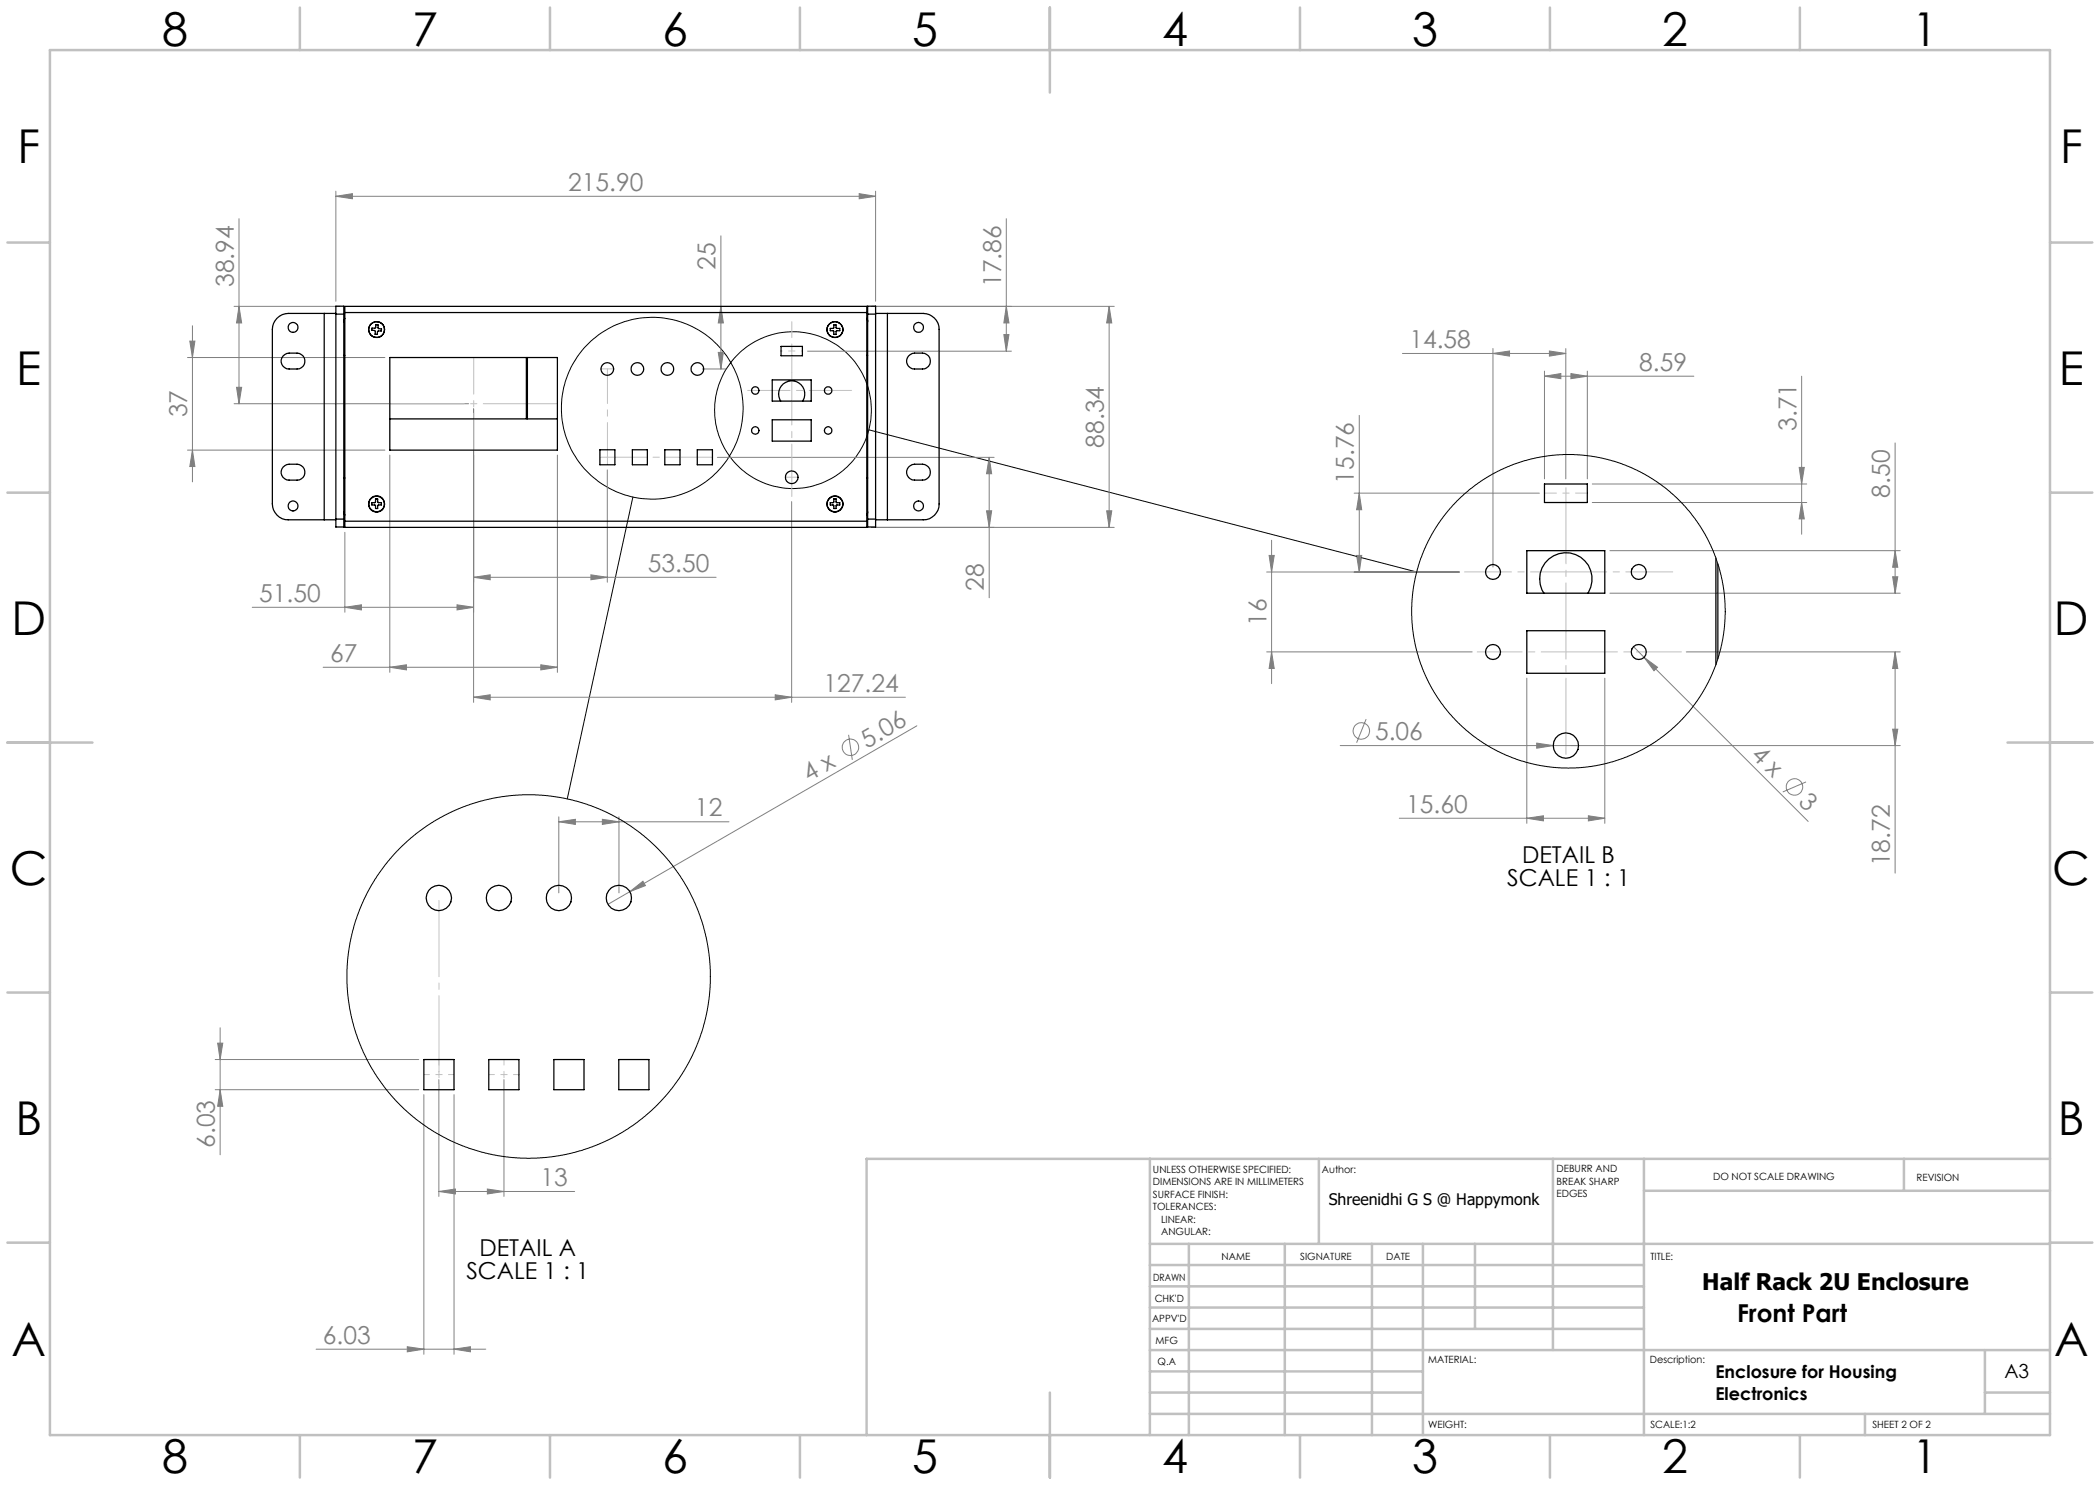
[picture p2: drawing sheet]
<svg xmlns="http://www.w3.org/2000/svg" width="420mm" height="297mm" viewBox="0 0 420 297" stroke-linecap="round" stroke-linejoin="round" font-family="sans-serif">
<g fill="none" stroke="#808080" stroke-width=".2">
<path d="M67.2 39.3l3.3-.6v1.1zM67.2 38.2v22.1M67.2 39.3h107.9M171.8 38.7l3.3 .6-3.3 .5zM175.1 38.2v22.1M47.8 43.7v37M144.2 47.2v26.6M201.3 43.7v26.5M37.5 71.5h39.5M38 68.2h1l-.5 3.3zM38.5 65.2v31.2M46.8 61.3h21.2"/>
<path d="M47.3 77.5h1l-.5 3.2zM47.8 61.3l.5 3.3h-1zM140.5 73.8h4.7M143.7 70.5h1l-.5 3.3zM144.2 61.3l.5 3.3h-1zM161.5 70.2h40.8M200.8 66.9h1l-.5 3.3zM201.3 61.3l.5 3.3h-1zM221.8 61.3l.6 3.3h-1.1zM221.8 61.3v44.2M222.8 61.3h-48.5M280.5 70.7h32.7"/>
<path d="M298.6 70.7l3.3-.5v1zM298.6 69.7v43.7M308.9 75.2l3.3-.5v1zM308.9 74.2v21.6M308.9 75.2h29.9M309.9 70.2l3.3 .5-3.3 .5zM313.2 69.7v26.1M314.2 74.7l3.3 .5-3.3 .5zM317.5 74.2v21.6M360.3 75.2v31.7M37.5 90h39.5M38.5 90l.5 3.3h-1z"/>
<path d="M46.8 80.7h46.9M78 91v43.5M94.7 81.8v58.7M111.5 91v43.5M121.5 94v22.4M143.5 91.5h55.3M197.8 91.5l.5 3.3h-1zM197.8 91.5v28.1M270.8 98.6h37.1M271.9 98.6l.4 3.3h-1zM271.9 83.1v31.3M318.5 96.8h42.9"/>
<path d="M359.8 93.5h1.1l-.6 3.3zM379 88.6v30M69 106.5v15.9M94.7 115.5l3.3-.5v1zM94.7 115.5h48.5M118.2 115l3.3 .5-3.3 .5zM158.3 100.3v40.2M197.3 102.2h1l-.5 3.3zM221.3 102.2h1.1l-.6 3.3zM222.8 105.5h-48.5M253.3 114.4h38.6M253.8 111.1h1l-.5 3.3z"/>
<path d="M254.3 108.1v28.6M271.3 111.1h1l-.4 3.3zM318.5 100.5h42.9M322 118.6h58M322 110.1h58M360.3 100.5l.6 3.3h-1.1zM378.5 115.4h1.1l-.6 3.2zM379 110.1l.6 3.3h-1.1zM50.4 121.5h44.3M64.6 133.5h46.9M69 121.5l3.3-.5v1zM78 133.5l3.3-.5v1z"/>
<path d="M91.4 121l3.3 .5-3.3 .5zM94.7 139.4l3.3-.4v1zM94.7 139.4h86.4M108.2 133l3.3 .5-3.3 .5zM155 139l3.3 .4-3.3 .6zM253.3 130.4h41.1M254.3 130.4l.5 3.3h-1zM305.4 135.6v29.1M321 135.6v29.1M326.7 129.3l2.1 2.2M328.8 131.5l2.7 2-.7 .7zM328.8 131.5l32.8 32.8"/>
<path d="M337.3 130.4h42.7M379 130.4l.6 3.3h-1.1zM379 130.4v44.2M169.7 147l.8 5M183.4 145.2l-57.4 33.1M268 149.1h112M273.2 143.8l-1.9 4.8M307.3 148.6l3.4 .5-3.4 .5zM361.2 156.4l-4.6 2M378.5 145.8h1.1l-.6 3.3zM111.8 164.4l3.3-.5v1zM111.8 163.4v15.2"/>
<path d="M111.8 164.4h34M120.5 163.9l3.3 .5-3.3 .5zM123.8 163.4v15.2M126 178.3l2.6-2.1 .5 .9zM126 178.3l-4.4 2.6M279.9 163.7h41.1M305.4 163.7l3.3-.5v1zM317.7 163.2l3.3 .5-3.3 .5zM43 211.9h40.7M43 217.9h40.7M43.5 208.6h1.1l-.6 3.3zM44 205.6v25.4"/>
<path d="M44 217.9l.6 3.4h-1.1zM84.8 218.9v52M87.8 215.9v23.4M90.8 218.9v52M100.8 215.9v23.4M87.8 238.3l3.3-.5v1zM87.8 238.3h27.1M97.5 237.8l3.3 .5-3.3 .5zM63.2 269.8h34M81.5 269.3l3.3 .5-3.3 .6zM90.8 269.8l3.3-.5v1.1z"/>
<circle cx="170.1" cy="149.4" r="1.65"/>
<circle cx="272.3" cy="146.2" r="1.65"/>
<circle cx="358.9" cy="157.4" r="1.66"/>
</g>
<g fill="none" stroke="#000" stroke-width=".2">
<path d="M126.6 99.4l-13.1 60.4M173.8 86l109.6 28.4"/>
<circle cx="130.5" cy="81.6" r="18.2"/>
<circle cx="158.6" cy="82" r="15.7"/>
</g>
<path d="M292.9 114.4h41.7" fill="none" stroke="#c0c0c0" stroke-width=".2" stroke-dasharray="15.2 1.3 1.3 1.3" stroke-dashoffset="5.8"/>
<path d="M295.4 130.4h40.9" fill="none" stroke="#c0c0c0" stroke-width=".2" stroke-dasharray="15.2 1.3 1.3 1.3" stroke-dashoffset="6.2"/>
<path d="M313.2 96.8v54.8" fill="none" stroke="#c0c0c0" stroke-width=".2" stroke-dasharray="15.2 1.3 1.3 1.3" stroke-dashoffset="-.8"/>
<path d="M308.9 98.6h8.6" fill="none" stroke="#c0c0c0" stroke-width=".2" stroke-dasharray="15.2 1.3 1.3 1.3" stroke-dashoffset="12.8"/>
<path d="M149.5 78.1h20.8" fill="none" stroke="#c0c0c0" stroke-width=".2" stroke-dasharray="15.2 1.3 1.3 1.3" stroke-dashoffset="6.8"/>
<path d="M120 91.4h22.5" fill="none" stroke="#c0c0c0" stroke-width=".2" stroke-dasharray="15.2 1.3 1.3 1.3" stroke-dashoffset="5.9"/>
<path d="M120.2 73.8h2.6M158.4 69.3v1.8M121.5 93v-3.1M157.1 95.4h2.5" fill="none" stroke="#c0c0c0" stroke-width=".2" stroke-dasharray="15.2 1.3 1.3 1.3"/>
<path d="M156.2 70.2h4.3" fill="none" stroke="#c0c0c0" stroke-width=".2" stroke-dasharray="15.2 1.3 1.3 1.3" stroke-dashoffset="15"/>
<path d="M158.4 74.5v24.8" fill="none" stroke="#c0c0c0" stroke-width=".2" stroke-dasharray="15.2 1.3 1.3 1.3" stroke-dashoffset="4.8"/>
<path d="M121.5 73.8v17.6" fill="none" stroke="#c0c0c0" stroke-width=".2" stroke-dasharray="15.2 1.3 1.3 1.3" stroke-dashoffset="8.3"/>
<path d="M94.7 71.5v18.5" fill="none" stroke="#c0c0c0" stroke-width=".2" stroke-dasharray="15.2 1.3 1.3 1.3" stroke-dashoffset="7.9"/>
<path d="M78 80.7h33.5" fill="none" stroke="#c0c0c0" stroke-width=".2" stroke-dasharray="15.2 1.3 1.3 1.3" stroke-dashoffset=".4"/>
<path d="M158.4 74.5v-10.2" fill="none" stroke="#c0c0c0" stroke-width=".2" stroke-dasharray="15.2 1.3 1.3 1.3" stroke-dashoffset="12.1"/>
<path d="M84.8 214.9h6M87.8 211.9v6M97.8 214.9h6M100.8 211.9v6" fill="none" stroke="#c0c0c0" stroke-width=".2" stroke-dasharray="15.2 1.3 1.3 1.3" stroke-dashoffset="14.1"/>
<path d="M87.8 214.9v-35.3" fill="none" stroke="#c0c0c0" stroke-width=".2" stroke-dasharray="15.2 1.3 1.3 1.3" stroke-dashoffset="-.5"/>
<g fill="none" stroke="#c0c0c0" stroke-width=".5">
<path d="M10 10h400v277h-400zM60 1.5v8.5M110 1.5v8.5M160 1.5v8.5M210 1.5v17M260 1.5v8.5M310 1.5v8.5M360 1.5v8.5M1.5 48.5h8.5M410 48.5h8.5M1.5 98.5h8.5M410 98.5h8.5"/>
<path d="M1.5 148.5h17M401.5 148.5h17M1.5 198.5h8.5M410 198.5h8.5M230 231.8v55.2M263.8 231.8v17M310.6 231.8v38.2M328.8 231.8v55.2M328.8 238.2h81.2M380.8 231.8v6.4M410 231.8h-236.7v55.2M1.5 248.5h8.5"/>
<path d="M230 248.8h180M230 257.3h98.8M230 253h98.8M237.8 248.8v38.2M257 248.8v38.2M274.4 248.8v38.2M284.6 248.8v38.2M295 248.8v17M410 248.5h8.5M210 278.5v17M230 265.8h98.8M230 261.5h98.8"/>
<path d="M230 278.5h54.6M230 274.3h54.6M230 270h180M397 278.5h13M397 270v12.8M60 287v8.5M110 287v8.5M160 287v8.5M230 282.8h180M260 287v8.5M310 287v8.5M360 287v8.5"/>
<path d="M373 282.8v4.2"/>
</g>
<g fill="#808080">
<path d="M307.3 148.6l3.4 .5-3.4 .5z"/>
<path d="M126 178.3l2.6-2.1 .5 .9z"/>
<path d="M328.8 131.5l2.7 2-.7 .7z"/>
<path d="M118.2 115l3.3 .5-3.3 .5zM94.7 115.5l3.3-.5v1z"/>
<path d="M298.6 70.7l3.3-.5v1zM309.9 70.2l3.3 .5-3.3 .5z"/>
<path d="M91.4 121l3.3 .5-3.3 .5zM69 121.5l3.3-.5v1z"/>
<path d="M47.3 77.5h1l-.5 3.2zM47.8 61.3l.5 3.3h-1z"/>
<path d="M200.8 66.9h1l-.5 3.3zM201.3 61.3l.5 3.3h-1z"/>
<path d="M197.8 91.5l.5 3.3h-1zM197.3 102.2h1l-.5 3.3zM378.5 145.8h1.1l-.6 3.3zM379 130.4l.6 3.3h-1.1z"/>
<path d="M253.8 111.1h1l-.5 3.3zM254.3 130.4l.5 3.3h-1zM271.9 98.6l.4 3.3h-1zM271.3 111.1h1l-.4 3.3z"/>
<path d="M94.7 139.4l3.3-.4v1zM155 139l3.3 .4-3.3 .6z"/>
<path d="M87.8 238.3l3.3-.5v1zM97.5 237.8l3.3 .5-3.3 .5z"/>
<path d="M111.8 164.4l3.3-.5v1zM120.5 163.9l3.3 .5-3.3 .5z"/>
<path d="M305.4 163.7l3.3-.5v1zM317.7 163.2l3.3 .5-3.3 .5z"/>
<path d="M314.2 74.7l3.3 .5-3.3 .5zM308.9 75.2l3.3-.5v1z"/>
<path d="M378.5 115.4h1.1l-.6 3.2zM379 110.1l.6 3.3h-1.1z"/>
<path d="M143.7 70.5h1l-.5 3.3zM144.2 61.3l.5 3.3h-1z"/>
<path d="M360.3 100.5l.6 3.3h-1.1zM359.8 93.5h1.1l-.6 3.3z"/>
<path d="M43.5 208.6h1.1l-.6 3.3zM44 217.9l.6 3.4h-1.1z"/>
<path d="M221.8 61.3l.6 3.3h-1.1zM221.3 102.2h1.1l-.6 3.3zM38 68.2h1l-.5 3.3zM38.5 90l.5 3.3h-1z"/>
<path d="M67.2 39.3l3.3-.6v1.1zM171.8 38.7l3.3 .6-3.3 .5z"/>
<path d="M81.5 269.3l3.3 .5-3.3 .6zM90.8 269.8l3.3-.5v1.1z"/>
<path d="M78 133.5l3.3-.5v1zM108.2 133l3.3 .5-3.3 .5z"/>
</g>
<g fill="none" stroke="#000" stroke-width=".25">
<path d="M56.6 71.2l.4-.3a3.9 3.9 0 0 1 3.3 0 1.57 1.57 0 0 1 .6 1.8 1.57 1.57 0 0 1-1.5 1.1h-1.6a1.57 1.57 0 0 1-1.4-.9 1.57 1.57 0 0 1 .2-1.7zM64.8 62.7h-7.2a3.3 3.3 0 0 0-3.1 3.2v34.9a3.2 3.2 0 0 0 3.1 3.2h7.2M64.8 62.7h2.4M64.8 62.7v41.3M67.2 62.8v-1.6h1.6v1.6M67.2 62.8h1.6M67.2 62.8v41M68.8 71.1h.2M68.8 62.8v41M69 63.7l-.2 .6M69 62.5v-1.2h104.4v1.2M69 62.5v41.7"/>
<path d="M69 62.5h104.4M74.4 65.6h.6l.2-.7 .4 .1v.6l.7 .2-.1 .4h-.6l-.1 .7-.5-.1 .1-.6-.7-.2zM78 71.5h33.5v18.5h-33.5zM105.3 71.5v12.3h-27.3M105.5 71.5v12.3h6M154.4 76h7.8v4.2h-7.8zM156.2 69.3h4.3v1.9h-4.3zM166.1 65.7l.6-.1 .1-.6h.4v.6l.8 .1v.4h-.7l-.1 .8h-.4l-.1-.7-.6-.1zM173.4 63.7l.1 .6M173.4 71.1h.1M173.4 62.5v41.7M173.5 62.8v-1.6h1.6v1.6"/>
<path d="M173.5 62.8h1.6M173.5 62.8v41M175.1 62.7h2.4M175.1 62.8v41M177.5 62.7h7.1a3.2 3.2 0 0 1 3.2 3.2v34.9a3.1 3.1 0 0 1-3.2 3.2h-7.1M177.5 62.7v41.3M181.7 71.2l.4-.3a3.9 3.9 0 0 1 3.2 0 1.57 1.57 0 0 1 .7 1.8 1.57 1.57 0 0 1-1.5 1.1h-1.6a1.57 1.57 0 0 1-1.4-.9 1.57 1.57 0 0 1 .2-1.7zM56.6 93.4l.4-.3a3.9 3.9 0 0 1 3.3 0 1.57 1.57 0 0 1 .6 1.8 1.57 1.57 0 0 1-1.5 1.1h-1.6a1.57 1.57 0 0 1-1.4-.9 1.57 1.57 0 0 1 .2-1.7zM68.8 95.6h.2M75.1 99.8h.4v.6l.2 .1h.6v.5l-.7 .1-.1 .6h-.4l-.1-.7h-.6v-.5h.7zM75.1 99.8h.4M120 90h3v3h-3z"/>
<path d="M126.5 90h3v3h-3zM133 90h3v3h-3zM139.5 90h3v3h-3zM154.4 84h7.8v4.2h-7.8zM156.1 80.2a2.63 2.63 0 0 1 2.2-4 2.63 2.63 0 0 1 2.2 4M166.8 99.8h.4l.1 .7h.7v.5l-.8 .1v.6h-.4l-.1-.7h-.6v-.5l.7-.1zM166.8 99.8h.4M173.4 95.6h.1M181.7 93.4l.4-.3a3.9 3.9 0 0 1 3.2 0 1.57 1.57 0 0 1 .7 1.8 1.57 1.57 0 0 1-1.5 1.1h-1.6a1.57 1.57 0 0 1-1.4-.9 1.57 1.57 0 0 1 .2-1.7zM308.9 96.8h8.6v3.7h-8.6zM64.8 104h2.4M67.2 103.8v1.6h1.6v-1.6"/>
<path d="M67.2 103.8h1.6M68.8 102.3l.2 .7M69 104.2v1.3h104.4v-1.3M69 104.2h104.4M173.5 102.3l-.1 .7M173.5 103.8v1.6h1.6v-1.6M173.5 103.8h1.6M175.1 104h2.4M305.4 110.1h15.6v8.5h-15.6zM308.8 118.6a5.2 5.2 0 0 1 4.4-8.1 5.2 5.2 0 0 1 4.4 8.1M343.2 111.6v21.3M343.6 112.8v18.9"/>
<path d="M305.4 126.1h15.6v8.6h-15.6zM84.8 211.9h6v6h-6zM97.8 211.9h6v6h-6zM110.8 211.9h6v6h-6zM123.8 211.9h6v6h-6z"/>
<circle cx="58.6" cy="65.5" r=".99"/>
<circle cx="75.3" cy="65.9" r="1.58"/>
<circle cx="121.5" cy="73.8" r="1.26"/>
<circle cx="127.5" cy="73.8" r="1.26"/>
<circle cx="133.5" cy="73.8" r="1.26"/>
<circle cx="139.5" cy="73.8" r="1.25"/>
<circle cx="151.1" cy="78.1" r=".75"/>
<circle cx="165.6" cy="78.1" r=".75"/>
<circle cx="167" cy="65.9" r="1.58"/>
<circle cx="183.7" cy="65.5" r=".99"/>
<circle cx="151.1" cy="86.1" r=".75"/>
<circle cx="158.3" cy="95.5" r="1.26"/>
<circle cx="165.6" cy="86.1" r=".74"/>
<circle cx="58.6" cy="101.2" r=".99"/>
<circle cx="75.3" cy="100.8" r="1.59"/>
<circle cx="75.3" cy="100.8" r="1.58"/>
<circle cx="167" cy="100.7" r="1.58"/>
<circle cx="167" cy="100.8" r="1.58"/>
<circle cx="183.7" cy="101.2" r="1"/>
<circle cx="298.6" cy="114.4" r="1.5"/>
<circle cx="327.7" cy="114.4" r="1.5"/>
<circle cx="298.6" cy="130.4" r="1.5"/>
<circle cx="327.7" cy="130.4" r="1.51"/>
<circle cx="313.2" cy="149.1" r="2.54"/>
<circle cx="87.8" cy="179.6" r="2.53"/>
<circle cx="99.8" cy="179.6" r="2.54"/>
<circle cx="111.8" cy="179.6" r="2.54"/>
<circle cx="123.8" cy="179.6" r="2.53"/>
</g>
<g fill="none" stroke="#000" stroke-width=".2">
<circle cx="313.7" cy="122.2" r="31.4"/>
<circle cx="105.7" cy="195.3" r="36.3"/>
</g>
<g font-size="9.3">
<text x="32.4" y="9.2">8</text>
<text x="82.4" y="9.2">7</text>
<text x="132.4" y="9.2">6</text>
<text x="182.4" y="9.2">5</text>
<text x="232.4" y="9.2">4</text>
<text x="282.4" y="9.2">3</text>
<text x="332.4" y="9.2">2</text>
<text x="382.4" y="9.2">1</text>
<text x="3.5" y="32.7">F</text>
<text x="412" y="32.7">F</text>
<text x="3.3" y="76.9">E</text>
<text x="411.8" y="76.9">E</text>
<text x="2.3" y="126.9">D</text>
<text x="410.8" y="126.9">D</text>
<text x="2" y="176.9">C</text>
<text x="410.5" y="176.9">C</text>
<text x="3.1" y="226.9">B</text>
<text x="411.6" y="226.9">B</text>
<text x="2.3" y="271.2">A</text>
<text x="410.8" y="271.2">A</text>
<text x="32.4" y="294.7">8</text>
<text x="82.4" y="294.7">7</text>
<text x="132.4" y="294.7">6</text>
<text x="182.4" y="294.7">5</text>
<text x="232.4" y="294.7">4</text>
<text x="282.4" y="294.7">3</text>
<text x="332.4" y="294.7">2</text>
<text x="382.4" y="294.7">1</text>
</g>
<g font-size="4.9" fill="#808080">
<text x="113.7" y="38.2">215.90</text>
<text x="143.1" y="54" transform="rotate(-90 143.1 54)">25</text>
<text x="46.8" y="57.4" transform="rotate(-90 46.8 57.4)">38.94</text>
<text x="200.2" y="57.4" transform="rotate(-90 200.2 57.4)">17.86</text>
<text x="281.9" y="69.6">14.58</text>
<text x="327.9" y="74.1">8.59</text>
<text x="37.4" y="83.5" transform="rotate(-90 37.4 83.5)">37</text>
<text x="220.8" y="89.5" transform="rotate(-90 220.8 89.5)">88.34</text>
<text x="359.3" y="86.1" transform="rotate(-90 359.3 86.1)">3.71</text>
<text x="270.8" y="96.7" transform="rotate(-90 270.8 96.7)">15.76</text>
<text x="378" y="99.5" transform="rotate(-90 378 99.5)">8.50</text>
<text x="129.6" y="114.4">53.50</text>
<text x="196.8" y="118.2" transform="rotate(-90 196.8 118.2)">28</text>
<text x="51.8" y="120.4">51.50</text>
<text x="253.3" y="125.1" transform="rotate(-90 253.3 125.1)">16</text>
<text x="66" y="132.4">67</text>
<text x="164.7" y="138.4">127.24</text>
<text x="173.4" y="149.7" transform="rotate(-30 173.4 149.7)">5.06</text>
<text x="275" y="148">5.06</text>
<text x="350" y="151.1" transform="rotate(45 350 151.1)">4 x</text>
<text x="161.8" y="156.4" transform="rotate(-30 161.8 156.4)">4 x</text>
<text x="359.5" y="160.6" transform="rotate(45 359.5 160.6)">3</text>
<text x="139" y="163.3">12</text>
<text x="281.3" y="162.6">15.60</text>
<text x="378" y="173.2" transform="rotate(-90 378 173.2)">18.72</text>
<text x="43" y="229.6" transform="rotate(-90 43 229.6)">6.03</text>
<text x="108.1" y="237.2">13</text>
<text x="64.6" y="268.8">6.03</text>
</g>
<text font-size="4.9" x="347.4" y="264.3">Front Part</text>
<g font-size="4.7">
<text x="304.4" y="172.7">DETAIL B</text>
<text x="301.4" y="177.2">SCALE 1 : 1</text>
<text x="95.9" y="251.2">DETAIL A</text>
<text x="93.3" y="255.7">SCALE 1 : 1</text>
</g>
<text font-size="4.6" x="340.5" y="258.1">Half Rack 2U Enclosure</text>
<text font-size="3.9" x="400.9" y="275.5">A3</text>
<g font-size="3.5">
<text x="343.1" y="275.5">Enclosure for Housing</text>
<text x="343.1" y="280">Electronics</text>
</g>
<text font-size="3.2" x="265.7" y="241.1">Shreenidhi G S @ Happymonk</text>
<g font-size="2">
<text x="230.6" y="234.6">UNLESS OTHERWISE SPECIFIED:</text>
<text x="230.6" y="237.1">DIMENSIONS ARE IN MILLIMETERS</text>
<text x="230.6" y="239.6">SURFACE FINISH:</text>
<text x="264.4" y="234.6">Author:</text>
<text x="311.3" y="234.5">DEBURR AND</text>
<text x="311.3" y="237">BREAK SHARP</text>
<text x="311.3" y="239.5">EDGES</text>
<text x="342.6" y="236">DO NOT SCALE DRAWING</text>
<text x="383.3" y="236.2">REVISION</text>
<text x="230.6" y="242.1">TOLERANCES:</text>
<text x="232.2" y="244.6">LINEAR:</text>
<text x="232.2" y="247.1">ANGULAR:</text>
<text x="244.3" y="252">NAME</text>
<text x="260" y="251.9">SIGNATURE</text>
<text x="277.2" y="251.9">DATE</text>
<text x="330.1" y="251.9">TITLE:</text>
<text x="230.6" y="256.1">DRAWN</text>
<text x="230.9" y="260.3">CHK'D</text>
<text x="230.4" y="264.4">APPV'D</text>
<text x="231.1" y="268.8">MFG</text>
<text x="231.5" y="273">Q.A</text>
<text x="285.6" y="272.5">MATERIAL:</text>
<text x="330" y="272.5">Description:</text>
<text x="285.6" y="285.5">WEIGHT:</text>
<text x="330.1" y="285.6">SCALE:1:2</text>
<text x="374.5" y="285.6">SHEET 2 OF 2</text>
</g>
</svg>
